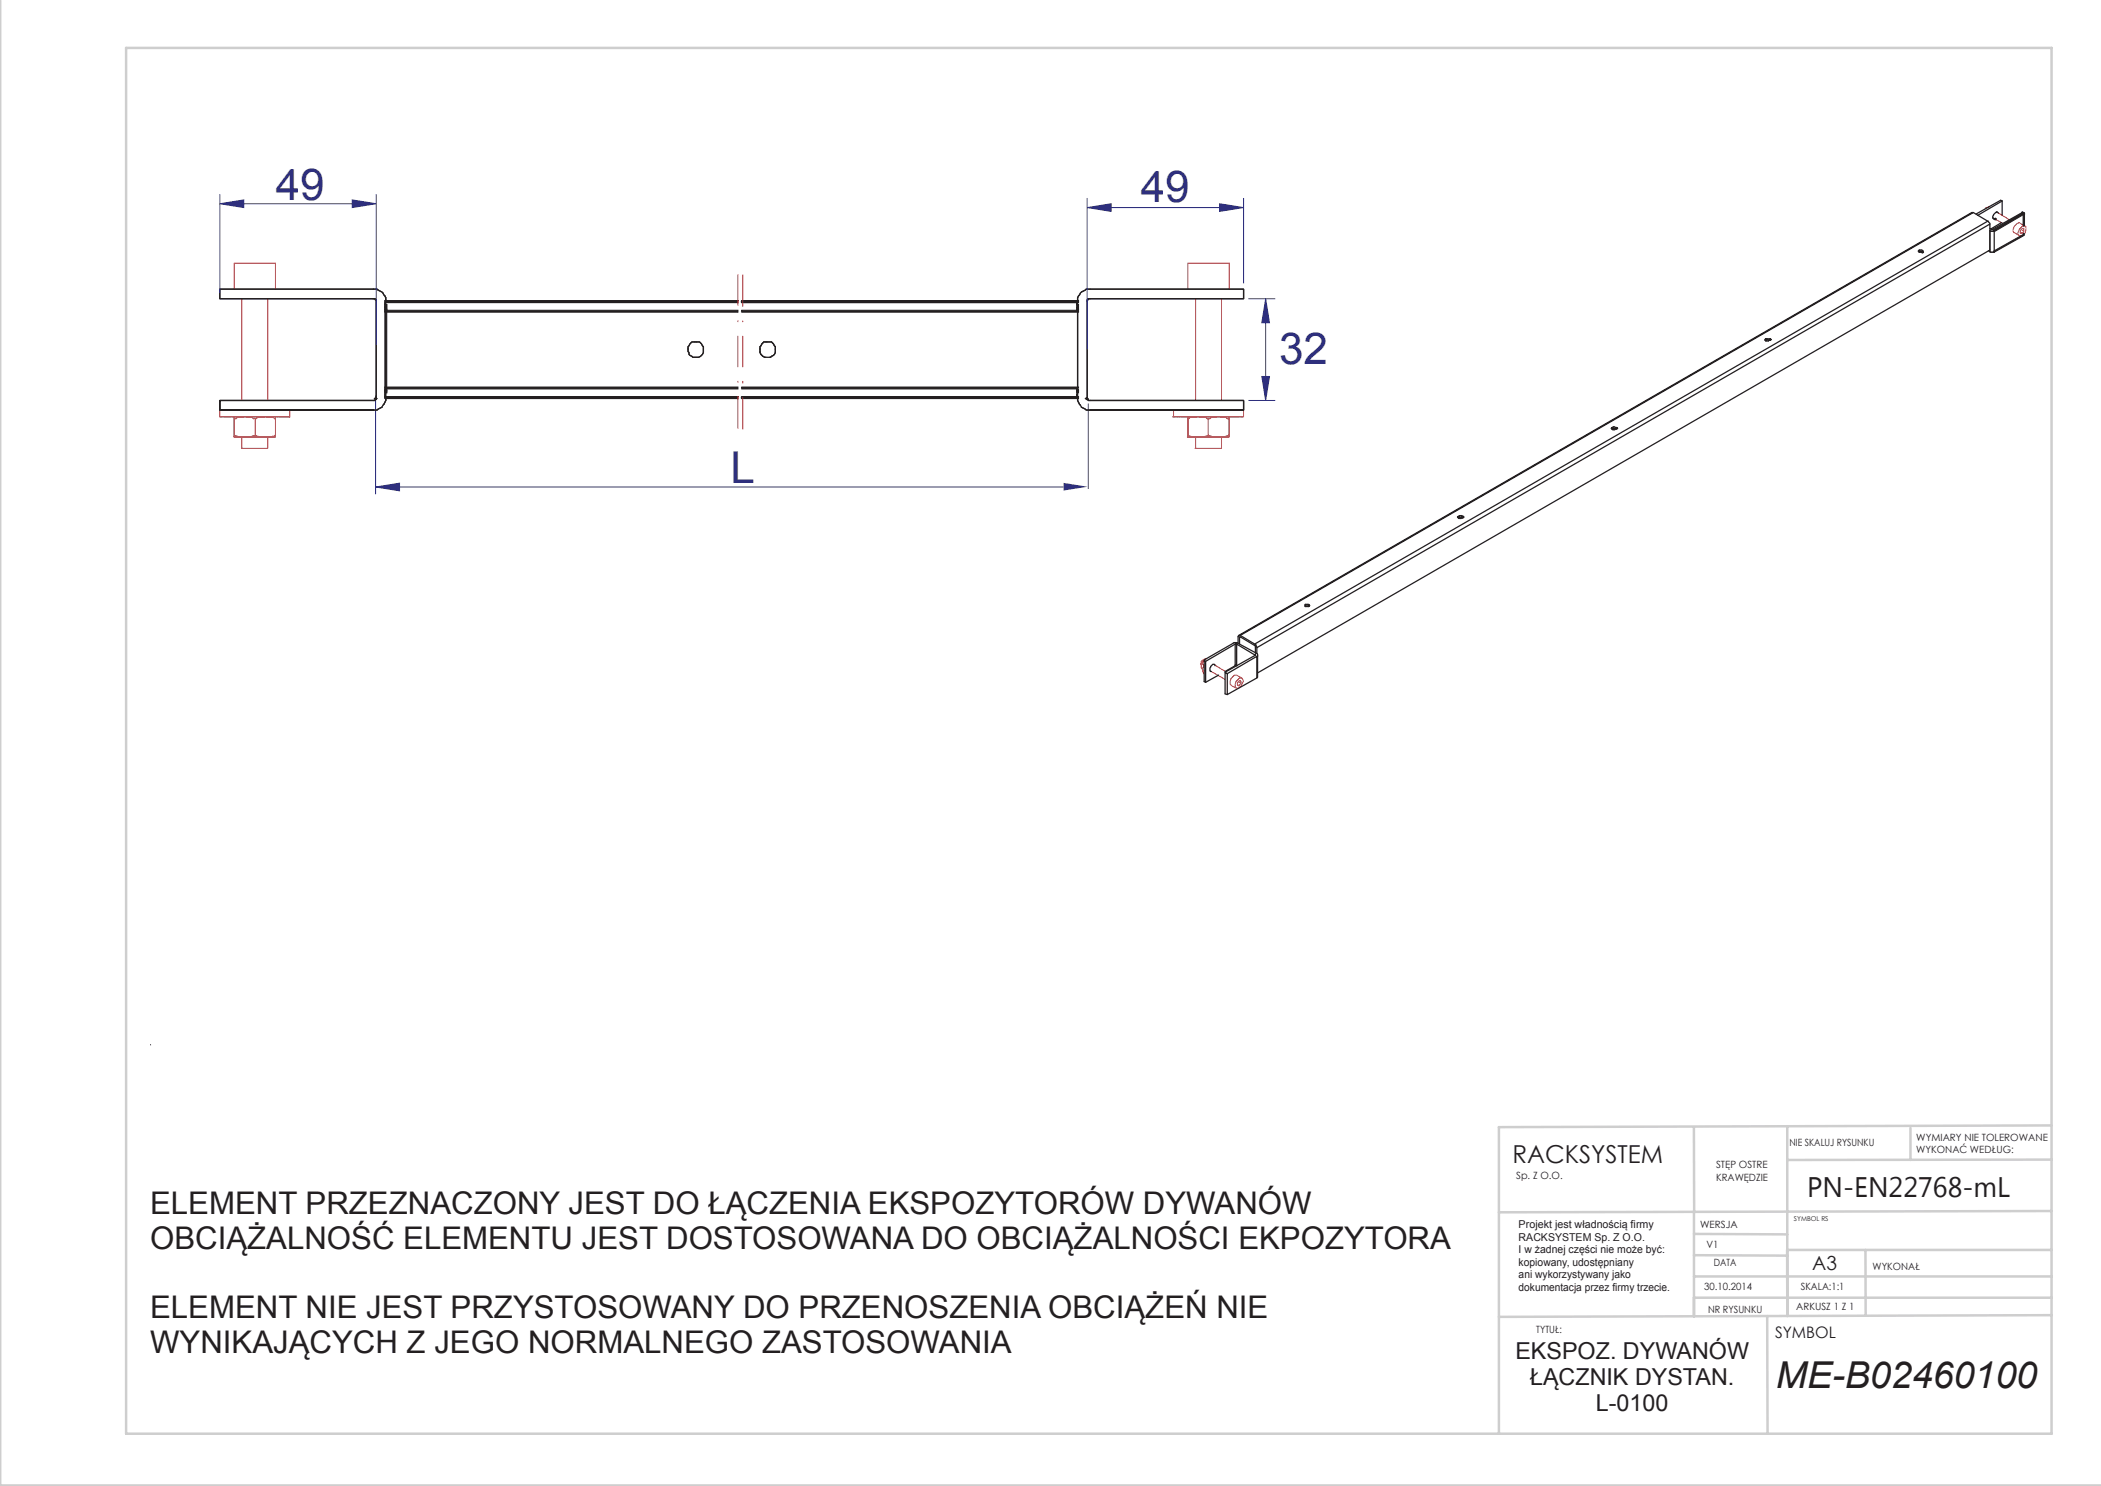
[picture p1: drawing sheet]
<svg xmlns="http://www.w3.org/2000/svg" width="420mm" height="297mm" viewBox="0 0 420 297" stroke-linecap="round" stroke-linejoin="round" font-family="sans-serif">
<g fill="none" stroke="#231f20" stroke-width=".25">
<path d="M383.5 50.1v.2h.4M383.7 50h.5l.2 .1a.47 .47 0 0 1-.5 .3 .47 .47 0 0 1-.4-.3h.2zM383.7 50.3h.7M383.7 50.1h.1M383.7 50.4h.1M384.1 50.4h.4M384.2 50.3h.2M384.2 50.6h.2M394.5 42.5l2.9 1.7M397.5 50.1l.3 .2v-4.2l.1 .1h.6l.2-.1v4.3h-.8M397.8 44.8l-.3-.6h-.1l-146.6 84.5M404.3 42.5l-6.1 3.4-.4-.3"/>
<path d="M352.8 67.9h.4M352.8 68h.4M352.9 67.7h.8l.1 .2-.3 .2h-.4zM352.9 68.1h.2M353.1 68l.1-.1 .5 .1M353.7 67.9h.4M353.8 67.7h.1M353.8 68h.1M322.1 85.6h.4M322.2 85.5h.2M322.2 85.7h.4M322.4 85.5l.1-.2 .6 .2v.2h-.2"/>
<path d="M322.4 85.5h-.2v.2l.3 .2 .4-.2M322.4 85.9h.1M322.5 85.6l.4 .1M322.5 85.6l-.1 .1M322.9 85.6h.5M323.1 85.5h.1M323.1 85.7h.1M291.3 103.3h.5M291.5 103.2h.1M291.5 103.5h.4M291.6 103.2l.2-.1h.4v.1h.2M291.6 103.2l-.1 .1 .4 .3 .5-.1v-.3"/>
<path d="M291.6 103.6h.2M291.8 103.3h.4M291.8 103.3l-.2 .2M292.2 103.3v.2h.3M292.2 103.3h.4M292.4 103.2h.1M240.7 131.9l.3 .3v4.2l-.3-.2zM242.9 133.1l-.2-.3a1.03 1.03 0 0 0-.7 1.4h.2M243.6 134.9l-2.6 1.5M245.3 134.6l5.9-3.4v4.3l-5.9 3.3v-4.2l-.4-.2v4.3l.4 .1M246.9 128.7h.5M246.9 132.9l.3 .2"/>
<path d="M246.9 128.7v4.4l-2 1.1M246.9 128.7l-5.9 3.5M247.1 128.6h.1M247.1 128.9h.1M247.5 128.6v-1.5l.4-.1 3.2 1.9 .1 .5M247.6 127l146.6-84.5h.3l-146.6 84.5M247.8 128.7v-1.4h.1l3.1 1.7v1.6M247.9 127.3l-.1 .1M250.8 130.9l-3.6-2.2v4.4h.2M250.8 131l-5.9 3.4M251 130.9l-.2 .1v-.1h.2v.1M251.2 130.6v-1.2l146.6-84.6v5.2l-146.4 84.5"/>
<path d="M251.2 130.6l.2 .4M251.2 131.2h.2v-.2v4.4l-.2 .1M251.2 130.6l-3.8-2.2h-.8l-5.9 3.5M260.9 120.8a.64 .64 0 0 1 .9 .3h-.2v.1h-.7zM260.9 121.1h.7v.1M260.9 120.9v.3"/>
</g>
<g fill="none" stroke="#ee2028" stroke-width=".2">
<path d="M397.8 41.3l-.7 .2-.3 .3M398.5 43.6l1.9 1M399.1 42.3l2.6 1.6M403.8 46.4l.5 .3M404.1 45.9l.5 .3v-.6h-.3l-.5 .5v.6h.5l.3-.5M404.9 45.2l-1.2-.7a1.88 1.88 0 0 0-1.3 1.7l.1 .3 1.2 .6h-.1l-.2-.3a1.85 1.85 0 0 1 1.3-1.7l.3 .3v.7l-.1 .1a1.34 1.34 0 0 1-.9 1l-.3-.1M240.1 133.2v.1M240.1 133.1h.2M240.4 133.8a.82 .82 0 0 1-.1-1.2l.4 .3a1.85 1.85 0 0 0-.1 1.7h.1M240.6 132h.1h-.1l-.3 .5-.2 .6M240.6 132.2l-.2 .1h.2M240.7 133.9v.3"/>
<path d="M240.9 131.8l-.8 .4-.1 .4 .1 .5M241 131.6l-.1 .3M241.2 131.6h-.2l.2 .2M241.9 134.1l3 1.7M242.6 132.8l2.6 1.6M247.4 136.8l.2 .3M247.5 136.2l.6 .3v-.4h-.5l-.2 .4v.4l.2 .2 .5-.6M248.2 135.5l-1-.6a1.19 1.19 0 0 0-1.1 .9l-.2 .3v.7l1.2 .7h.4a1.7 1.7 0 0 0 1-1.6 .59 .59 0 0 0-.6-.4 .59 .59 0 0 0-.5 .4l-.5 .8v.7h.2v.1"/>
</g>
<path d="M398.5 45.9l.3 .3h-.3z" fill-rule="evenodd" fill="#231f20"/>
<path d="M398.5 45.9v.3h.3" fill="none" stroke="#231f20" stroke-width=".2"/>
<path d="M398.5 45.9l5.9-3.4 .3 .3-5.9 3.4z" fill-rule="evenodd" fill="#231f20"/>
<path d="M398.5 45.9l5.9-3.4 .3 .3-5.9 3.4z" fill="none" stroke="#231f20" stroke-width=".2"/>
<path d="M404.4 42.5l.3 .1z" fill-rule="evenodd" fill="#231f20"/>
<path d="M404.4 42.5l.3 .1" fill="none" stroke="#231f20" stroke-width=".2"/>
<path d="M404.4 42.6h.3v2.5h-.3z" fill-rule="evenodd" fill="#231f20"/>
<path d="M404.4 42.6h.3v2.5h-.3z" fill="none" stroke="#231f20" stroke-width=".2"/>
<path d="M404.4 45.1h.3l-.1 .1z" fill-rule="evenodd" fill="#231f20"/>
<path d="M404.4 45.1l.2 .1 .1-.1" fill="none" stroke="#231f20" stroke-width=".2"/>
<path d="M404.6 46.7l.1 .1h-.3z" fill-rule="evenodd" fill="#231f20"/>
<path d="M404.4 46.8l.2-.1 .1 .1" fill="none" stroke="#231f20" stroke-width=".2"/>
<path d="M404.6 46.8h.1" fill="none" stroke="#231f20" stroke-width=".25"/>
<path d="M404.6 46.9h.1l-.1 .2z" fill="#231f20"/>
<path d="M404.7 46.9l-.1 .2" fill="none" stroke="#231f20" stroke-width=".2"/>
<path d="M398.7 50.1l5.9-3.3v.3l-5.9 3.3z" fill-rule="evenodd" fill="#231f20"/>
<path d="M398.7 50.1l5.9-3.3v.3l-5.9 3.3z" fill="none" stroke="#231f20" stroke-width=".2"/>
<path d="M398.5 50.3l.2-.2v.3z" fill-rule="evenodd" fill="#231f20"/>
<path d="M398.7 50.1l-.2 .2 .2 .1" fill="none" stroke="#231f20" stroke-width=".2"/>
<path d="M404.6 42.5l.1 .1-.1 .2z" fill-rule="evenodd" fill="#231f20"/>
<path d="M404.6 42.5l.1 .1-.1 .2" fill="none" stroke="#231f20" stroke-width=".2"/>
<path d="M404.3 42.3l.3 .2v.3l-.3-.2z" fill-rule="evenodd" fill="#231f20"/>
<path d="M404.3 42.3l.3 .2v.3l-.3-.2z" fill="none" stroke="#231f20" stroke-width=".2"/>
<path d="M404.3 42.3v.3l-.2-.1z" fill-rule="evenodd" fill="#231f20"/>
<path d="M404.3 42.3l-.2 .2 .2 .1" fill="none" stroke="#231f20" stroke-width=".2"/>
<path d="M397.8 50.3v.1h.1M398.7 43.8h.4M398.8 43.6h.1M398.8 43.9h.1M399.5 42.6l-.3-.3h-.1v.2a1 1 0 0 0-.6 1.3h.3M400.1 44.5l-2.2 1.3M400.2 40.2l-.2-.2-5 2.8M400.2 40.2l-4.9 2.9M400.2 40.2v2.9" fill="none" stroke="#231f20" stroke-width=".25"/>
<g fill="none" stroke="#cecece" stroke-width=".5">
<path d="M0 .1v296.8h420M25.2 9.6h384.9v277h-384.9zM338.6 225.3l.1 16.9M357.3 225.1v37.9v-13.2M381.9 225.5v6.3M410 224.9l-110.4 .4v61.3M410.1 231.8h-52.8M338.6 259.4h71.5M338.6 255.1h71.5M338.6 250.9l18.7 .1M338.6 246.6l18.7 .1M338.6 242.2v20.9"/>
<path d="M357.3 249.8h52.8M372.9 249.8l.1 13.2M410.1 242l-110.5 .3M353.3 263v23.6M410.1 262.9l-110.5 .3"/>
</g>
<path d="M30 208.8h.2z" fill="#5f6667"/>
<path d="M75.1 79v19.8M79.9 97.3h132.8M217.6 80.6v17.1" fill="none" stroke="#2c3695" stroke-width=".2"/>
<g fill="#2c3695">
<path d="M212.6 96.5l4.8 .8-4.8 .7z"/>
<path d="M75.1 97.3l4.8-.7v1.5z"/>
</g>
<path d="M75.1 97.3l4.8-.7v1.5z" fill="none" stroke="#2c3695" stroke-width=".2"/>
<path d="M137.9 68.7a.73 .73 0 0 1 1-.4 1.37 1.37 0 0 1 1.7 1.6 1.4 1.4 0 0 1-1.7 1.5h-.4l-.6-.4a1.92 1.92 0 0 1 0-2.3z" fill="none" stroke="#231f20" stroke-width=".25"/>
<path d="M77.1 79.3h70.4v.4h-70.4z" fill-rule="evenodd" fill="#231f20"/>
<path d="M77.1 79.3h70.4v.4h-70.4z" fill="none" stroke="#231f20" stroke-width=".2"/>
<path d="M76.9 79.3h.2v.4h-.2z" fill-rule="evenodd" fill="#231f20"/>
<path d="M77.1 79.3h-.2v.4h.2" fill="none" stroke="#231f20" stroke-width=".2"/>
<path d="M77.1 79.3h70.4v.4h-70.4z" fill-rule="evenodd" fill="#231f20"/>
<path d="M77.1 79.3h70.4v.4h-70.4z" fill="none" stroke="#231f20" stroke-width=".2"/>
<g fill="#231f20">
<path d="M147.5 79.3v.4z"/>
<path d="M76.9 79.5h.4l-.2 .2z" fill-rule="evenodd"/>
</g>
<path d="M76.9 79.5l.2 .2 .2-.2" fill="none" stroke="#231f20" stroke-width=".2"/>
<path d="M76.9 79.5h.2M76.9 79.3h.2M76.9 79.1h.2M76.9 78.9h.2M76.9 78.7h.2" fill="none" stroke="#231f20" stroke-width=".25"/>
<path d="M76.9 78.1h.4v.4h-.4z" fill-rule="evenodd" fill="#231f20"/>
<path d="M76.9 78.1h.4v.4h-.4z" fill="none" stroke="#231f20" stroke-width=".2"/>
<path d="M76.9 77.7h.4v.4h-.4z" fill-rule="evenodd" fill="#231f20"/>
<path d="M76.9 77.7h.4v.4h-.4z" fill="none" stroke="#231f20" stroke-width=".2"/>
<path d="M76.9 77.7h.2" fill="none" stroke="#231f20" stroke-width=".25"/>
<path d="M76.9 77.4h.2v.1h-.2z" fill-rule="evenodd" fill="#231f20"/>
<path d="M77.1 77.4h-.2v.1" fill="none" stroke="#231f20" stroke-width=".2"/>
<path d="M77.1 77.4h70.4v.3h-70.4z" fill-rule="evenodd" fill="#231f20"/>
<path d="M77.1 77.4h70.4v.3h-70.4z" fill="none" stroke="#231f20" stroke-width=".2"/>
<path d="M147.5 77.4v.3z" fill="#231f20"/>
<path d="M77.1 62.2v15.3M137.9 68.7a.73 .73 0 0 1 1-.4 1.37 1.37 0 0 1 1.7 1.6 1.4 1.4 0 0 1-1.7 1.5h-.4l-.6-.4a1.92 1.92 0 0 1 0-2.3z" fill="none" stroke="#231f20" stroke-width=".25"/>
<g fill="#231f20">
<path d="M147.5 62v.4z"/>
<path d="M77.1 62h70.4v.4h-70.4z" fill-rule="evenodd"/>
</g>
<path d="M77.1 62h70.4v.4h-70.4z" fill="none" stroke="#231f20" stroke-width=".2"/>
<path d="M76.9 62.2h.2v.2h-.2z" fill-rule="evenodd" fill="#231f20"/>
<path d="M76.9 62.2v.2h.2" fill="none" stroke="#231f20" stroke-width=".2"/>
<path d="M76.9 61.8h.4v.4h-.4z" fill-rule="evenodd" fill="#231f20"/>
<path d="M76.9 61.8h.4v.4h-.4z" fill="none" stroke="#231f20" stroke-width=".2"/>
<path d="M76.9 61.4h.4v.4h-.4z" fill-rule="evenodd" fill="#231f20"/>
<path d="M76.9 61.4h.4v.4h-.4z" fill="none" stroke="#231f20" stroke-width=".2"/>
<path d="M76.9 61.4h.2" fill="none" stroke="#231f20" stroke-width=".25"/>
<path d="M76.9 60.9h.4v.3h-.4z" fill-rule="evenodd" fill="#231f20"/>
<path d="M76.9 60.9h.4v.3h-.4z" fill="none" stroke="#231f20" stroke-width=".2"/>
<path d="M76.9 60.9h.2M76.9 60.7h.2M76.9 60.5h.2" fill="none" stroke="#231f20" stroke-width=".25"/>
<path d="M76.9 60.1h.2v.2h-.2z" fill-rule="evenodd" fill="#231f20"/>
<path d="M77.1 60.1h-.2v.2" fill="none" stroke="#231f20" stroke-width=".2"/>
<path d="M77.1 60.1h70.4v.4h-70.4z" fill-rule="evenodd" fill="#231f20"/>
<path d="M77.1 60.1h70.4v.4h-70.4z" fill="none" stroke="#231f20" stroke-width=".2"/>
<g fill="#231f20">
<path d="M147.5 60.1v.4z"/>
<path d="M77.1 60.1h70.4v.4h-70.4z" fill-rule="evenodd"/>
</g>
<path d="M77.1 60.1h70.4v.4h-70.4z" fill="none" stroke="#231f20" stroke-width=".2"/>
<path d="M76.9 60.1h.2v.2h-.2z" fill-rule="evenodd" fill="#231f20"/>
<path d="M77.1 60.1h-.2v.2" fill="none" stroke="#231f20" stroke-width=".2"/>
<path d="M76.9 60.3h.2M76.9 60.5h.2M76.9 60.7h.2" fill="none" stroke="#231f20" stroke-width=".25"/>
<path d="M76.9 60.9h.4v.3h-.4z" fill-rule="evenodd" fill="#231f20"/>
<path d="M76.9 60.9h.4v.3h-.4z" fill="none" stroke="#231f20" stroke-width=".2"/>
<path d="M76.9 61.2h.2" fill="none" stroke="#231f20" stroke-width=".25"/>
<path d="M76.9 61.4h.4v.4h-.4z" fill-rule="evenodd" fill="#231f20"/>
<path d="M76.9 61.4h.4v.4h-.4z" fill="none" stroke="#231f20" stroke-width=".2"/>
<path d="M76.9 61.8h.4v.4h-.4z" fill-rule="evenodd" fill="#231f20"/>
<path d="M76.9 61.8h.4v.4h-.4z" fill="none" stroke="#231f20" stroke-width=".2"/>
<path d="M76.9 62.2h.4v15.3h-.4z" fill-rule="evenodd" fill="#231f20"/>
<path d="M76.9 62.2h.4v15.3h-.4z" fill="none" stroke="#231f20" stroke-width=".2"/>
<path d="M76.9 77.5h.2" fill="none" stroke="#231f20" stroke-width=".25"/>
<path d="M76.9 77.7h.4v.4h-.4z" fill-rule="evenodd" fill="#231f20"/>
<path d="M76.9 77.7h.4v.4h-.4z" fill="none" stroke="#231f20" stroke-width=".2"/>
<path d="M76.9 78.1h.4v.4h-.4z" fill-rule="evenodd" fill="#231f20"/>
<path d="M76.9 78.1h.4v.4h-.4z" fill="none" stroke="#231f20" stroke-width=".2"/>
<path d="M76.9 78.5h.2M76.9 78.7h.2M76.9 78.9h.2M76.9 79.1h.2M76.9 79.3h.2" fill="none" stroke="#231f20" stroke-width=".25"/>
<path d="M76.9 79.5h.4l-.2 .2z" fill-rule="evenodd" fill="#231f20"/>
<path d="M76.9 79.5l.2 .2 .2-.2" fill="none" stroke="#231f20" stroke-width=".2"/>
<g fill="none" stroke="#ee2028" stroke-width=".2">
<path d="M46.8 57.8v-5.2h8.3v5.2M46.8 52.6h8.3M48.4 59.7v20.3M53.5 59.7v20.3M43.9 82v1.3h14v-1.3M43.9 83.3h2.9M46.6 87.3h.6M46.8 83.3v.4h.4a1.43 1.43 0 0 1 1.5-.4M46.8 83.3v4v-.4M46.8 83.7v3.2l1 .4M46.8 83.3h2.3M47.2 87.3h.6"/>
<path d="M47.2 87.3h1.2M47.8 87.3h2.3M47.8 87.3h.9M48.4 89.6h5.1M48.4 87.3v2.3h5.1M48.4 87.3h.3M48.7 87.3h3.3M49.1 83.3a1.43 1.43 0 0 1 1.6 .4h.5a1.98 1.98 0 0 1 1.8-.4M49.1 87.3h1M49.1 83.3h3.9M50.1 87.3h3M51 86.9l-.9 .4"/>
<path d="M51 83.7v3.2l.2 .2 .8 .2M52 87.3h1M53 83.3h4.9h-.1M53.1 83.3a2.63 2.63 0 0 1 2 .4v-.4v4M53.1 87.3h1.8M53.1 87.3h.4M53.5 87.3h1.4M53.5 87.3v2.3M54.9 87.3h.2M55.1 83.7v3.2l-.2 .2-.8 .2h-1.7M55.1 86.9v.4"/>
</g>
<g fill="none" stroke="#231f20" stroke-width=".25">
<path d="M74.6 57.8a1.26 1.26 0 0 1 1.4 .4l.4 .2M74.6 59.7h.4v.2h.2v19.6M74.6 57.8h-30.7v1.9h30.7M74.6 59.7h.4v.2h.2v19.8l-.2 .1M74.6 57.8a1.26 1.26 0 0 1 1.4 .4l.5 .4M76.5 58.6a2.22 2.22 0 0 1 .6 1.7 1.26 1.26 0 0 0-.4-1.4zM74.8 79.7h.6M75 79.8h.2M75 79.5h.2M75.2 79.5l-.2 .5h-.4h.4v-.2M153.1 71.4a1.32 1.32 0 0 1-1.2-.9v-1.2l.4-.6 .4-.4h1a.86 .86 0 0 1 1.1 .8l.2 .2v1.2l-.4 .5-.8 .4M215.4 60.3v19.2"/>
<path d="M43.9 80h30.7h-30.7v2h30.7a1.26 1.26 0 0 0 1.4-.4l.4-.2-.4 .2a1.26 1.26 0 0 1-1.4 .4h-30.7zM76.5 81l.2-.2a1.56 1.56 0 0 0 .4-1.3 3.4 3.4 0 0 1-.7 1.9"/>
</g>
<path d="M148.3 79.3h67.1v.4h-67.1z" fill-rule="evenodd" fill="#231f20"/>
<path d="M148.3 79.3h67.1v.4h-67.1z" fill="none" stroke="#231f20" stroke-width=".2"/>
<path d="M215.4 79.3h.2v.4h-.2z" fill-rule="evenodd" fill="#231f20"/>
<path d="M215.4 79.3h.2v.4h-.2" fill="none" stroke="#231f20" stroke-width=".2"/>
<path d="M148.3 79.3h67.1v.4h-67.1z" fill-rule="evenodd" fill="#231f20"/>
<path d="M148.3 79.3h67.1v.4h-67.1z" fill="none" stroke="#231f20" stroke-width=".2"/>
<g fill="#231f20">
<path d="M148.3 79.3v.4z"/>
<path d="M148.1 79.3h.2v.4z"/>
<path d="M148.1 79.3l.2 .4h-.2z"/>
<path d="M215.2 79.5h.4l-.2 .2z" fill-rule="evenodd"/>
</g>
<path d="M215.2 79.5l.2 .2 .2-.2" fill="none" stroke="#231f20" stroke-width=".2"/>
<path d="M215.2 79.5h.2M215.2 79.3h.2M215.2 79.1h.2M215.2 78.9h.2M215.2 78.7h.2" fill="none" stroke="#231f20" stroke-width=".25"/>
<path d="M215.2 78.1h.4v.4h-.4z" fill-rule="evenodd" fill="#231f20"/>
<path d="M215.2 78.1h.4v.4h-.4z" fill="none" stroke="#231f20" stroke-width=".2"/>
<path d="M215.2 77.7h.4v.4h-.4z" fill-rule="evenodd" fill="#231f20"/>
<path d="M215.2 77.7h.4v.4h-.4z" fill="none" stroke="#231f20" stroke-width=".2"/>
<path d="M215.2 77.7h.2" fill="none" stroke="#231f20" stroke-width=".25"/>
<path d="M215.4 77.4h.2v.1h-.2z" fill-rule="evenodd" fill="#231f20"/>
<path d="M215.4 77.4h.2v.1" fill="none" stroke="#231f20" stroke-width=".2"/>
<path d="M148.3 77.4h67.1v.3h-67.1z" fill-rule="evenodd" fill="#231f20"/>
<path d="M148.3 77.4h67.1v.3h-67.1z" fill="none" stroke="#231f20" stroke-width=".2"/>
<g fill="#231f20">
<path d="M148.3 77.4v.3z"/>
<path d="M148.3 77.4v.3l-.2-.2z"/>
</g>
<path d="M152.7 68.3h.6a1.37 1.37 0 0 1 1.7 1.6 1.09 1.09 0 0 1-.8 1.3 1.52 1.52 0 0 1-1.9-.2 1.52 1.52 0 0 1-.2-1.9zM215.4 62.2v15.3" fill="none" stroke="#231f20" stroke-width=".25"/>
<g fill="#231f20">
<path d="M148.3 62v.4z"/>
<path d="M148.3 62v.4l-.2-.2z"/>
<path d="M148.3 62h67.1v.4h-67.1z" fill-rule="evenodd"/>
</g>
<path d="M148.3 62h67.1v.4h-67.1z" fill="none" stroke="#231f20" stroke-width=".2"/>
<path d="M215.4 62.2h.2v.2h-.2z" fill-rule="evenodd" fill="#231f20"/>
<path d="M215.6 62.2v.2h-.2" fill="none" stroke="#231f20" stroke-width=".2"/>
<path d="M215.2 61.8h.4v.4h-.4z" fill-rule="evenodd" fill="#231f20"/>
<path d="M215.2 61.8h.4v.4h-.4z" fill="none" stroke="#231f20" stroke-width=".2"/>
<path d="M215.2 61.4h.4v.4h-.4z" fill-rule="evenodd" fill="#231f20"/>
<path d="M215.2 61.4h.4v.4h-.4z" fill="none" stroke="#231f20" stroke-width=".2"/>
<path d="M215.2 61.4h.2" fill="none" stroke="#231f20" stroke-width=".25"/>
<path d="M215.2 60.9h.4v.3h-.4z" fill-rule="evenodd" fill="#231f20"/>
<path d="M215.2 60.9h.4v.3h-.4z" fill="none" stroke="#231f20" stroke-width=".2"/>
<path d="M215.2 60.9h.2M215.2 60.7h.2M215.2 60.5h.2" fill="none" stroke="#231f20" stroke-width=".25"/>
<path d="M215.4 60.1h.2v.2h-.2z" fill-rule="evenodd" fill="#231f20"/>
<path d="M215.4 60.1h.2v.2" fill="none" stroke="#231f20" stroke-width=".2"/>
<path d="M148.3 60.1h67.1v.4h-67.1z" fill-rule="evenodd" fill="#231f20"/>
<path d="M148.3 60.1h67.1v.4h-67.1z" fill="none" stroke="#231f20" stroke-width=".2"/>
<g fill="#231f20">
<path d="M148.3 60.1v.4z"/>
<path d="M148.1 60.3l.2-.2v.4z"/>
<path d="M148.3 60.1h67.1v.4h-67.1z" fill-rule="evenodd"/>
</g>
<path d="M148.3 60.1h67.1v.4h-67.1z" fill="none" stroke="#231f20" stroke-width=".2"/>
<g fill="#231f20">
<path d="M148.3 60.1v.4z"/>
<path d="M148.1 60.1h.2v.4z"/>
<path d="M148.1 60.1l.2 .4h-.2z"/>
<path d="M148.3 60.1h67.1v.4h-67.1z" fill-rule="evenodd"/>
</g>
<path d="M148.3 60.1h67.1v.4h-67.1z" fill="none" stroke="#231f20" stroke-width=".2"/>
<path d="M215.4 60.1h.2v.4h-.2z" fill-rule="evenodd" fill="#231f20"/>
<path d="M215.4 60.1h.2v.4h-.2" fill="none" stroke="#231f20" stroke-width=".2"/>
<g fill="none" stroke="#ee2028" stroke-width=".2">
<path d="M237.5 57.8v-5.2h8.2v5.2M237.5 52.6h8.2M239 59.7v20.3M244.2 59.7v20.3M234.4 83.3h5.2M234.6 82v1.3h14v-1.3M237.3 87.3h.4M237.5 83.7v3.2l.2 .2 .7 .2h1.8M237.7 87.3h1.7M237.7 87.3h1.3M238.8 89.6h5.4M239 87.3v2.3h5.2"/>
<path d="M239 87.3h.4M239.4 83.3a2.63 2.63 0 0 0-1.9 .4v-.4v4v-.4M239.4 87.3h.8M239.6 83.3a2.63 2.63 0 0 1 1.9 .4h.4a1.43 1.43 0 0 1 1.5-.4M239.6 87.3h.9M239.6 83.3h3.8M240.2 87.3h2.3M240.5 87.3h3.3M241.5 86.9l1 .4M241.5 83.7v3.2l-.2 .2-.8 .2M242.5 87.3h1.3M242.5 87.3h.9"/>
<path d="M243.4 83.3h2.3M243.8 83.3a1.43 1.43 0 0 1 1.5 .4h.4v-.4M243.8 87.3h1.5M243.8 87.3h.4M244.2 87.3h1.1M244.2 87.3v2.3M245.3 87.3h.4M245.7 83.3v4M245.7 83.7v3.2l-.9 .4h-1M245.7 83.3h2.9M245.7 86.9v.4"/>
</g>
<path d="M216.2 58.4l-.2 .2a2.22 2.22 0 0 0-.6 1.7 1.26 1.26 0 0 1 .4-1.4l.2-.3M216.2 58.4l.4-.2a1.26 1.26 0 0 1 1.3-.4h30.7v1.9h-30.7M217.9 59.7h-.4v.2h-.2v19.6M217.9 59.7h-.4v.2h-.2v19.8l.2 .3h.4h-.4l-.2-.5M215.4 79.5a2.15 2.15 0 0 0 .6 1.5l-.2-.2a1.56 1.56 0 0 1-.4-1.3zM217 79.7h.5M217.1 79.8h.2M217.1 79.5h.2M216 81l.2 .4M216.2 81.4l.4 .2a1.26 1.26 0 0 0 1.3 .4h30.7v-2h-30.7h30.7v2h-30.7a1.26 1.26 0 0 1-1.3-.4z" fill="none" stroke="#231f20" stroke-width=".25"/>
<path d="M249.6 59.7h5.3M253 64.5v10.7M249.6 80h5.3" fill="none" stroke="#2c3695" stroke-width=".2"/>
<path d="M253 59.7l.8 4.8h-1.6z" fill="#2c3695"/>
<path d="M253 59.7l.8 4.8h-1.6z" fill="none" stroke="#2c3695" stroke-width=".2"/>
<path d="M252.2 75.2h1.6l-.8 4.8z" fill="#2c3695"/>
<path d="M43.9 38.8v19.8M75.2 38.8v30.1M48.7 40.7h21.7M252.2 75.2h1.6l-.8 4.8z" fill="none" stroke="#2c3695" stroke-width=".2"/>
<path d="M70.4 40l4.8 .7-4.8 .8z" fill="#2c3695"/>
<path d="M70.4 40l4.8 .7-4.8 .8z" fill="none" stroke="#2c3695" stroke-width=".2"/>
<path d="M43.9 40.7l4.8-.7v1.5z" fill="#2c3695"/>
<path d="M217.3 39.6v30.3M248.6 39.6v17M43.9 40.7l4.8-.7v1.5zM222.1 41.5h21.7" fill="none" stroke="#2c3695" stroke-width=".2"/>
<path d="M217.3 41.5l4.8-.8v1.6z" fill="#2c3695"/>
<path d="M217.3 41.5l4.8-.8v1.6z" fill="none" stroke="#2c3695" stroke-width=".2"/>
<path d="M243.8 40.7l4.8 .8-4.8 .8z" fill="#2c3695"/>
<path d="M243.8 40.7l4.8 .8-4.8 .8z" fill="none" stroke="#2c3695" stroke-width=".2"/>
<path d="M147.5 54.9v6.2M148.5 54.9v6.3M147.5 64.1v.2M147.5 67.2v6.1M147.5 76.2v.2M147.5 79.3v6.3M148.5 64.1v.2M148.5 67.2v6.1M148.5 76.2v.4M148.5 79.5v6.3" fill="none" stroke="#ee2028" stroke-width=".2"/>
<g font-size="8.8" fill="#2e3092">
<text x="55.1" y="40">49</text>
<text x="228" y="40.4">49</text>
<text x="255.7" y="72.7">32</text>
<text x="146" y="96.5">L</text>
</g>
<text font-size="7.4" fill="#231f20" x="355" y="277.3">ME-B02460100</text>
<g font-size="6.2" fill="#231f20">
<text x="30" y="242.6">ELEMENT PRZEZNACZONY JEST DO ŁĄCZENIA EKSPOZYTORÓW DYWANÓW</text>
<text x="30" y="249.6">OBCIĄŻALNOŚĆ ELEMENTU JEST DOSTOSOWANA DO OBCIĄŻALNOŚCI EKPOZYTORA</text>
<text x="30" y="263.5">ELEMENT NIE JEST PRZYSTOSOWANY DO PRZENOSZENIA OBCIĄŻEŃ NIE</text>
<text x="30" y="270.5">WYNIKAJĄCYCH Z JEGO NORMALNEGO ZASTOSOWANIA</text>
</g>
<text font-size="5.6" fill="#231f20" x="361.3" y="239.2">PN-EN22768-mL</text>
<text font-size="4.9" fill="#231f20" x="302.3" y="232.5">RACKSYSTEM</text>
<g font-size="4.7" fill="#231f20">
<text x="302.9" y="271.5">EKSPOZ. DYWANÓW</text>
<text x="305.9" y="276.7">ŁĄCZNIK DYSTAN.</text>
<text x="319" y="281.9">L-0100</text>
</g>
<text font-size="3.9" fill="#231f20" x="362.3" y="253.9">A3</text>
<text font-size="3.2" fill="#231f20" x="354.8" y="267.3">SYMBOL</text>
<g font-size="2.2" fill="#231f20">
<text x="303.6" y="245.4">Projekt jest władnością firmy</text>
<text x="303.6" y="247.9">RACKSYSTEM Sp. Z O.O.</text>
<text x="303.6" y="250.4">I w żadnej części nie może być:</text>
<text x="303.6" y="252.9">kopiowany, udostępniany</text>
<text x="303.6" y="255.4">ani wykorzystywany jako</text>
<text x="303.6" y="257.9">dokumentacja przez firmy trzecie.</text>
</g>
<g font-size="2" fill="#231f20">
<text x="383.1" y="228">WYMIARY NIE TOLEROWANE</text>
<text x="343.1" y="233.5">STĘP OSTRE</text>
<text x="357.7" y="229">NIE SKALUJ RYSUNKU</text>
<text x="383.1" y="230.5">WYKONAĆ WEDŁUG:</text>
<text x="303.1" y="235.6">Sp. Z O.O.</text>
<text x="343.1" y="236">KRAWĘDZIE</text>
<text x="339.9" y="245.5">WERSJA</text>
<text x="341.2" y="249.5">V1</text>
<text x="340.7" y="257.8">30.10.2014</text>
<text x="342.6" y="253">DATA</text>
<text x="360" y="257.8">SKALA:1:1</text>
<text x="374.4" y="253.9">WYKONAŁ</text>
<text x="341.5" y="262.4">NR RYSUNKU</text>
<text x="359.1" y="261.9">ARKUSZ 1 Z 1</text>
<text x="307.1" y="266.5">TYTUŁ:</text>
</g>
<text font-size="1.3" fill="#231f20" x="358.6" y="244.1">SYMBOL RS</text>
</svg>
